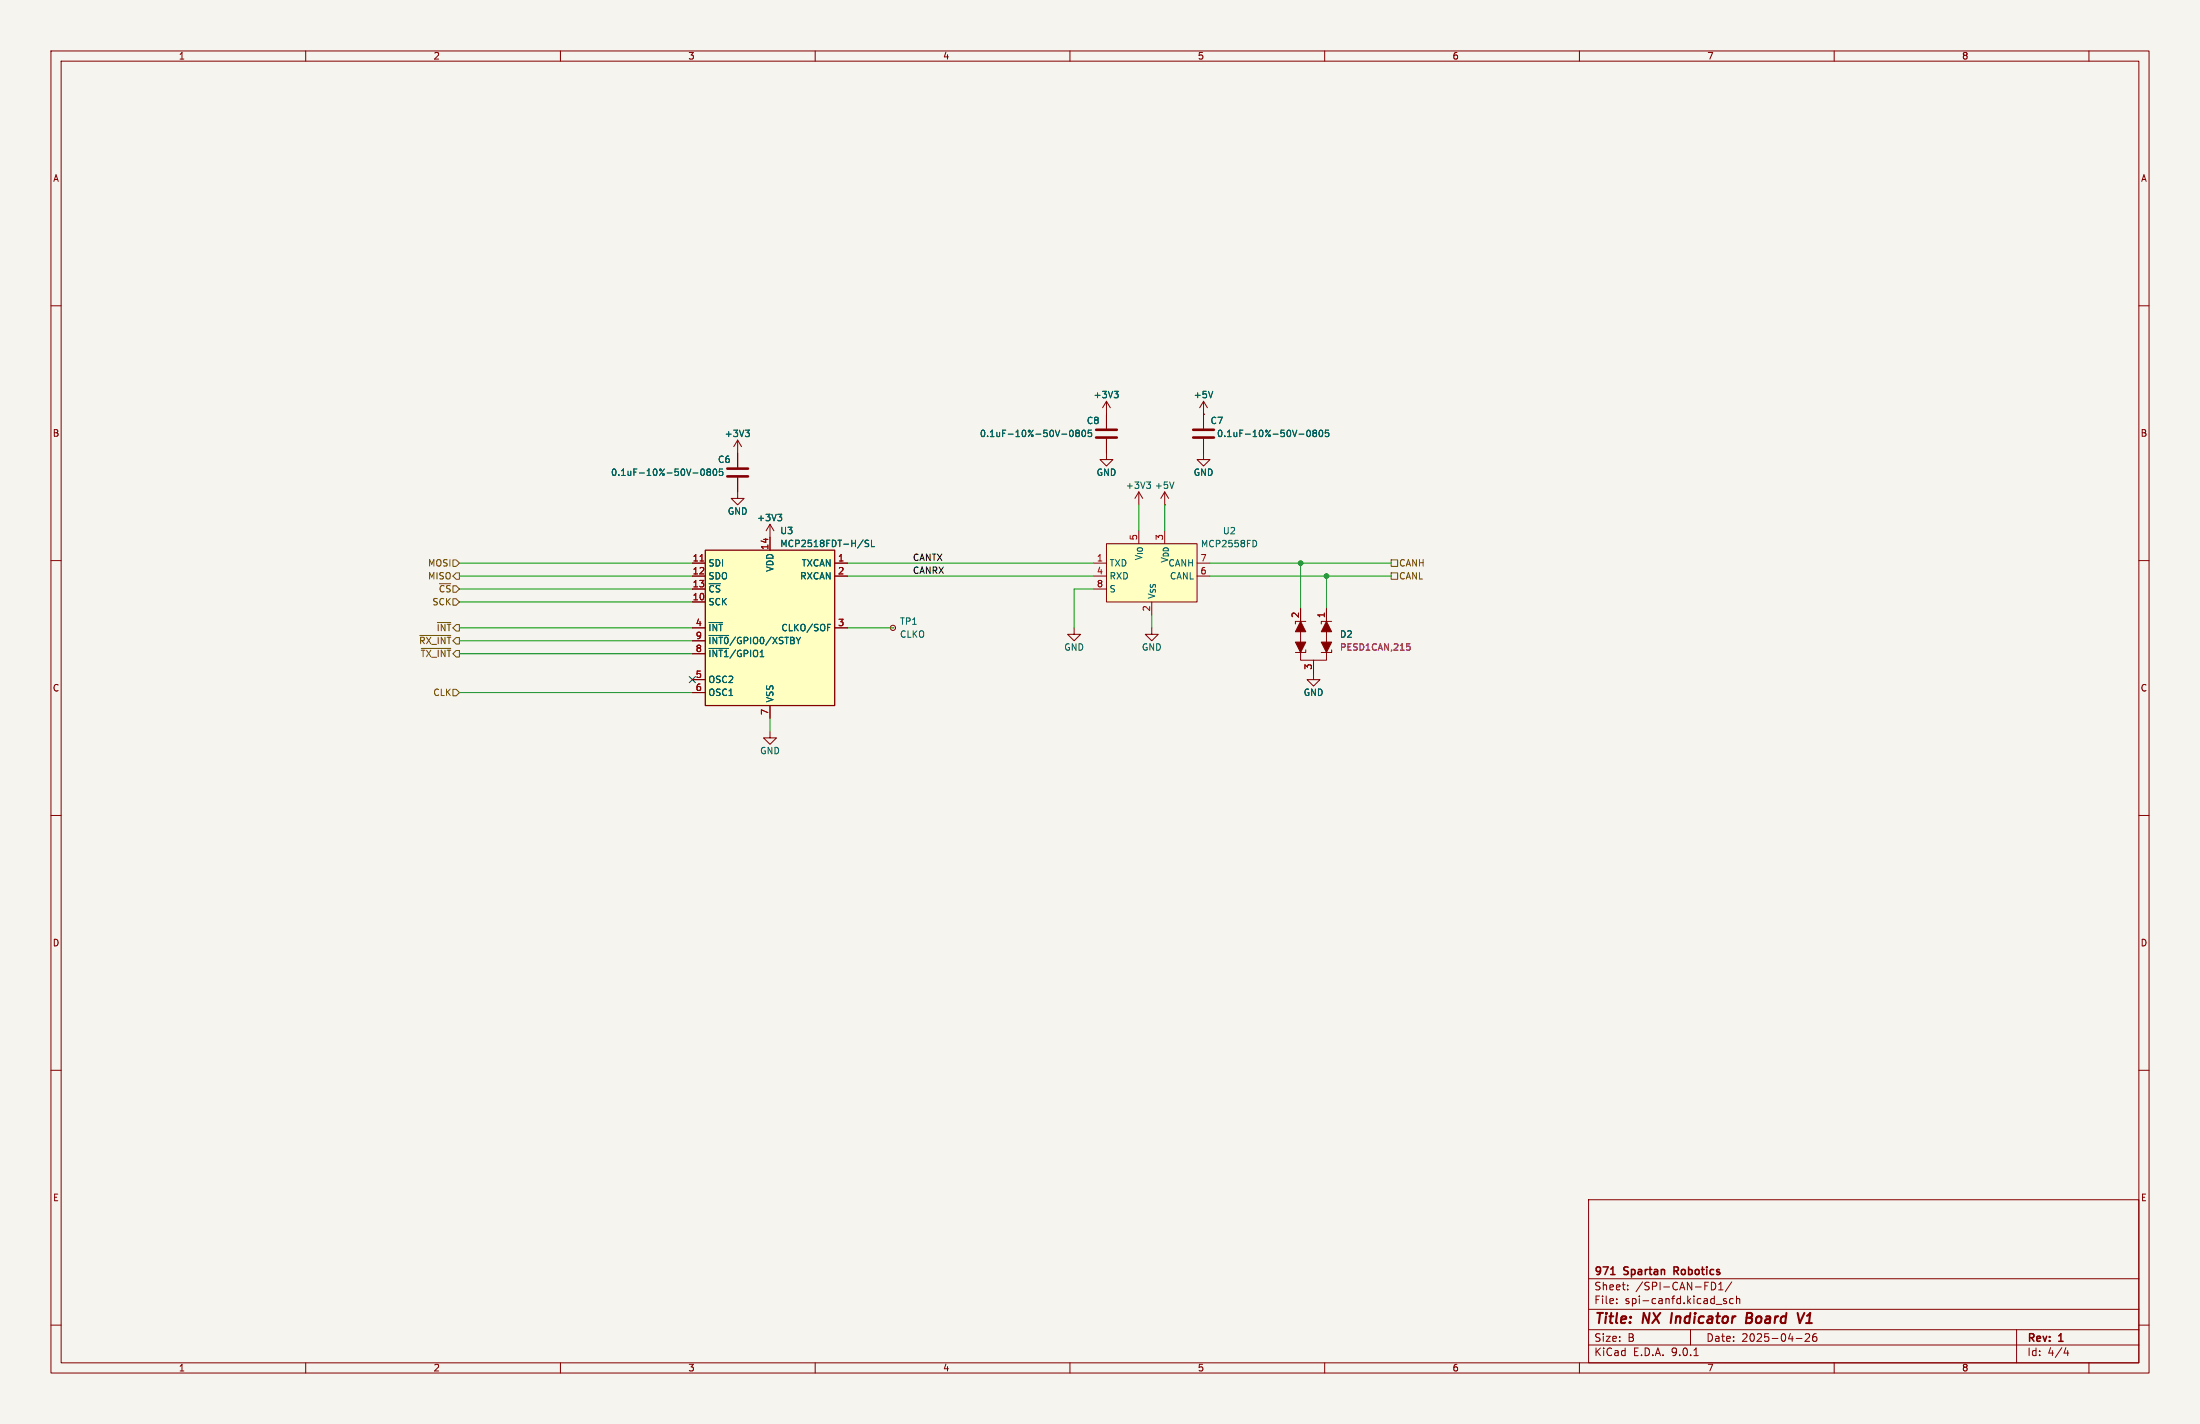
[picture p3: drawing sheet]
<svg xmlns="http://www.w3.org/2000/svg" width="432mm" height="279mm" viewBox="0 0 432 279" stroke-linecap="round" stroke-linejoin="round" font-family="sans-serif">
<path d="M0 0h431.8v279.4h-431.8z" fill="#f5f4ef" stroke="#f5f4ef" stroke-width=".2"/>
<g fill="none" stroke="#840000" stroke-width=".2">
<path d="M10 10h411.8v259.4h-411.8zM12 12h407.8v255.4h-407.8zM60 10v2M110 10v2M160 10v2M210 10v2M260 10v2M310 10v2M360 10v2M410 10v2M10 60h2M217.2 78.7l-.8 1.3"/>
<path d="M217.2 78.7l.7 1.3M217.2 78.7v2.6M419.8 60h2M10 110h2M419.8 110h2M10 160h2M151.1 143.5v1.3h1.3l-1.3 1.3-1.2-1.3h1.2M419.8 160h2M10 210h2M419.8 210h2M311.8 235.4h108v32h-108zM10 260h2"/>
<path d="M311.8 256.9h108M311.8 250.9h108M317.3 255.6v.2M317.3 254.9v.1M319.5 252.9v.2M319.5 252.2v.1M335.9 251.6a.76 .76 0 0 1 .9 .7 .76 .76 0 0 1-.9 .8M336.8 255.9h1.2M337.3 253.1h.9M337.3 252l.5-.4v1.5M338.8 254.9l-.3-.1-.2 .2v.2l.5 .2v.3h-.5M339.9 251.5l-1.3 1.9"/>
<path d="M340.2 254.9l-.4-.1-.3 .3 .1 .6h.6M340.8 254.9l.2-.1 .4 .1 .1 .9M340.8 254.3v1.5M419.8 260h2M60 267.4v2M110 267.4v2M160 267.4v2M210 267.4v2M260 267.4v2M310 267.4v2M311.8 263.9h108M311.8 260.9h108"/>
<path d="M331.8 260.9v3M332.5 266h.8M352.5 262.6h1.2M354.3 261.8l.6-.1 .2 .1 .1 .3-.9 1.1h.9M356.5 261.7a.59 .59 0 0 0-.7 .6v.6l.1 .2 .4 .1 .2-.2 .1-.5-.1-.2h-.5l-.2 .2M360 267.4v2M395.8 260.9v6.5M405.5 264.4l-.4 1.1h.9M405.8 265v1M410 267.4v2"/>
</g>
<path d="M328.2 257.6l-.3 2M342.8 258.6h.7M343.5 258.6l.2 .1M343.6 257.6h-.7l-.2 2 .9-.1M343.7 258.5l-.2 .1M354.2 257.6l-1 2M354.5 259.6h1.1M354.9 258.1l-.2 .1" fill="none" stroke="#840000" stroke-width=".4"/>
<path d="M316.1 250.1h.9M328.6 249.4h.5M329.1 248.6h-.5v1.5" fill="none" stroke="#840000" stroke-width=".3"/>
<path d="M218.7 76.8h.8l-.5 .5M219.2 77.3l.3 .2v.3l-.3 .2" fill="none" stroke="#006464" stroke-width=".2"/>
<path d="M138.4 108h25.4v30.4h-25.4z" fill="#ffffc2"/>
<path d="M138.4 108h25.4v30.4h-25.4z" fill="none" stroke="#840000" stroke-width=".25"/>
<g fill="none" stroke="#840000" stroke-width=".2">
<path d="M236.2 78.7l-.7 1.3M236.2 78.7l.8 1.3M236.2 78.7v5.4M217.2 86.1v4.1h1.2l-1.2 1.2-1.3-1.2h1.3M217.2 81.3v2.8M223.5 96.5l-.7 1.3M223.5 96.5l.8 1.3M223.5 96.5v2.6M228.6 99.1h.1M228.6 96.5l-.8 1.3M228.6 96.5l.8 1.3M228.6 96.5v2.6"/>
<path d="M236.2 86.1v4.1h1.3l-1.3 1.2-1.3-1.2h1.3M236.2 81.3h.1M135.9 110.5h2.5M135.9 113h2.5M135.9 115.6h2.5M135.9 118.1h2.5M151.1 102.9v5.1M151.1 102.9l-.7 1.2M151.1 102.9l.8 1.2M163.8 110.5h2.6M163.8 113h2.6M255.3 119.4v8.6"/>
<path d="M260.3 119.4v8.6M135.9 123.2h2.5M135.9 125.7h2.5M135.9 128.3h2.5M135.9 133.4h2.5M135.9 135.9h2.5M151.1 138.4v2.6M163.8 123.2h2.6M175.3 123.2h.1M210.8 123.2v1.3h1.3l-1.3 1.2-1.3-1.2h1.3M226.1 123.2v1.3h1.2l-1.2 1.2-1.3-1.2h1.3M255.3 127.6v1.9h5v-1.9"/>
<path d="M256.3 121.9h-2v.5M256.3 127.5v.5h-2M257.8 129.5v3.9h1.3l-1.3 1.2-1.3-1.2h1.3M261.4 121.9h-2.1v.5M261.4 127.5v.5h-2.1"/>
<circle cx="175.3" cy="123.2" r=".51"/>
</g>
<path d="M137.4 110.1h.7" fill="none" stroke="#a90000" stroke-width=".2"/>
<g fill="none" stroke="#006464" stroke-width=".2">
<path d="M238 76.8l-.4 1.2M210 84.5l.2-.1a.68 .68 0 0 1 .5 .6 .68 .68 0 0 1-.5 .7l-.3-.5zM211.4 84.9l-.3-.2 .3-.3h.2l.3 .2-.3 .3M211.4 84.9l-.3 .3 .1 .3 .2 .2 .3-.1 .2-.2v-.2l-.3-.3M211.4 84.9h.2M212.5 84.5l.1-.1a.68 .68 0 0 1 .5 .6 .68 .68 0 0 1-.5 .7l-.3-.5zM214.2 84.4h-.6v.6l.1-.1h.5l.1 .2-.1 .4-.2 .2-.4-.2M225 94.6h.8l-.4 .4M225.6 95l.2 .3v.3l-.2 .2M230.4 94.6l-.4 1.2M256.6 84.5l.2-.1a.68 .68 0 0 1 .4 .6 .68 .68 0 0 1-.4 .7l-.3-.5zM257.9 84.9l-.2-.2 .2-.3h.3l.2 .2-.2 .3"/>
<path d="M257.9 84.9l-.2 .3v.3l.2 .2 .4-.1 .1-.2v-.2l-.2-.3M257.9 84.9h.3M259 84.5l.2-.1a.68 .68 0 0 1 .4 .6 .68 .68 0 0 1-.4 .7l-.3-.5zM260.8 84.4h-.6l-.1 .6 .2-.1h.4l.1 .2v.4l-.2 .2-.5-.2M152.6 100.9h.8l-.4 .5M153.2 101.4l.2 .2v.3l-.2 .3M170.5 106.1l-.5-.1-.2 .1v.4l.6 .2 .1 .3-.2 .3-.5-.1M171 106v1.3h.7M139.2 122.1h2.6M139.2 124.7h3.8M139.2 127.2h3.8M162.4 123.1h.5"/>
<path d="M162.4 122.5h.6"/>
</g>
<path d="M215.1 84.3h4.1M215.1 85.9h4.1M234.2 84.3h4.1M234.2 85.9h4.1" fill="none" stroke="#840000" stroke-width=".51"/>
<g fill="#840000" stroke="#840000" stroke-width=".2">
<path d="M260.3 121.9l1.1 2.1h-2.1z"/>
<path d="M255.3 121.9l1 2.1h-2z"/>
<path d="M259.3 126h2.1l-1.1 2z"/>
<path d="M254.3 126h2l-1 2z"/>
</g>
<path d="M276.1 126.3h.6M276.2 126.8h.3l.3 .2-.1 .5-.5 .1" fill="none" stroke="#840084" stroke-width=".2"/>
<path d="M217.2 106.7h17.7v11.4h-17.7z" fill="#ffffc2"/>
<g fill="none" stroke="#840000" stroke-width=".2">
<path d="M144.8 93.7v4.1h1.2l-1.2 1.3-1.3-1.3h1.3M144.8 86.4v5.3M144.8 86.4l-.8 1.2M144.8 86.4l.7 1.2M217.2 81.3v2.8M217.2 86.1v2.8M236.2 81.3h.1M236.2 81.3v2.8M236.2 86.1v2.8M135.9 110.5h2.5M135.9 113h2.5M135.9 115.6h2.5"/>
<path d="M135.9 118.1h2.5M151.1 105.4v2.6M163.8 110.5h2.6M163.8 113h2.6M214.6 110.5h2.6M214.6 113h2.6M214.6 115.6h2.6M217.2 106.7h17.7v11.4h-17.7zM223.5 104.1v2.6M226.1 118.1v2.6M234.9 110.5h2.6M234.9 113h2.6"/>
<path d="M255.3 119.4v2.5M260.3 119.4v2.5M135.9 123.2h2.5M135.9 125.7h2.5M135.9 128.3h2.5M135.9 133.4h2.5M135.9 135.9h2.5M151.1 138.4v2.6M163.8 123.2h2.6M257.8 129.5v2.6"/>
</g>
<g fill="none" stroke="#006464" stroke-width=".2">
<path d="M218.7 76.8h.8l-.5 .5M219.2 77.3l.3 .2v.3l-.3 .2M238 76.8l-.4 1.2M137.7 92.1l.1-.1a.68 .68 0 0 1 .5 .7 .68 .68 0 0 1-.5 .6 .84 .84 0 0 1-.1-1.2zM139 92.6l-.3-.3 .3-.3h.2l.3 .3-.3 .3M139 92.6l-.3 .2 .1 .4 .2 .1 .3-.1 .2-.2v-.2l-.3-.2M139 92.6h.2M140.1 92.1l.2-.1a.68 .68 0 0 1 .4 .7 .68 .68 0 0 1-.4 .6l-.3-.5zM141.8 92h-.6v.6l.1-.1 .5 .1 .1 .1-.1 .5-.2 .1-.4-.1M146.3 84.4h.8l-.4 .5M146.8 84.9l.3 .2v.3l-.3 .3M210 84.5l.2-.1a.68 .68 0 0 1 .5 .6 .68 .68 0 0 1-.5 .7l-.3-.5z"/>
<path d="M211.4 84.9l-.3-.2 .3-.3h.2l.3 .2-.3 .3M211.4 84.9l-.3 .3 .1 .3 .2 .2 .3-.1 .2-.2v-.2l-.3-.3M211.4 84.9h.2M212.5 84.5l.1-.1a.68 .68 0 0 1 .5 .6 .68 .68 0 0 1-.5 .7l-.3-.5zM214.2 84.4h-.6v.6l.1-.1h.5l.1 .2-.1 .4-.2 .2-.4-.2M256.6 84.5l.2-.1a.68 .68 0 0 1 .4 .6 .68 .68 0 0 1-.4 .7l-.3-.5zM257.9 84.9l-.2-.2 .2-.3h.3l.2 .2-.2 .3M257.9 84.9l-.2 .3v.3l.2 .2 .4-.1 .1-.2v-.2l-.2-.3M257.9 84.9h.3M259 84.5l.2-.1a.68 .68 0 0 1 .4 .6 .68 .68 0 0 1-.4 .7l-.3-.5zM260.8 84.4h-.6l-.1 .6 .2-.1h.4l.1 .2v.4l-.2 .2-.5-.2M152.6 100.9h.8l-.4 .5"/>
<path d="M153.2 101.4l.2 .2v.3l-.2 .3M170.5 106.1l-.5-.1-.2 .1v.4l.6 .2 .1 .3-.2 .3-.5-.1M171 106v1.3h.7M246.2 106a.68 .68 0 0 1 .5 .7 .68 .68 0 0 1-.5 .6M139.2 122.1h2.6M139.2 124.7h3.8M139.2 127.2h3.8M162.4 123.1h.5M162.4 122.5h.6"/>
</g>
<path d="M142.7 91.9h4.1M142.7 93.5h4.1" fill="none" stroke="#840000" stroke-width=".51"/>
<path d="M88.9 117.5h.6l.7 .6-.7 .6h-.6zM88.9 109.9h.6l.7 .6-.7 .6h-.6zM89.5 112.4h.7v1.3h-.7l-.6-.7zM273 112.4h1.3v1.3h-1.3zM273 109.9h1.3v1.2h-1.3zM82.4 124.7h6.1M82.7 127.2h5.8M85.8 122.1h2.7M88.9 135.3h.6l.7 .6-.7 .6h-.6z" fill="none" stroke="#725600" stroke-width=".2"/>
<g fill="none" stroke="#009600" stroke-width=".2">
<path d="M223.5 99.1v5M228.6 99.1v5M90.2 110.5h45.7M90.2 113h45.7M90.2 118.1h45.7M90.2 115.6h45.7M166.4 110.5h48.2M166.4 113h48.2M214.6 115.6h-3.8v7.6M237.5 110.5h35.5M237.5 113h35.5M255.3 110.5v8.9"/>
<path d="M260.3 113v6.4M90.2 123.2h45.7M90.2 125.7h45.7M90.2 128.3h45.7M90.2 135.9h45.7M166.4 123.2h8.9M226.1 120.7v2.5M151.1 141v2.5"/>
</g>
<path d="M135.3 132.7l1.2 1.3M136.5 132.7l-1.2 1.3" fill="none" stroke="#000084" stroke-width=".2"/>
<path d="M137.4 110.1h.7" fill="none" stroke="#a90000" stroke-width=".2"/>
<path d="M276.1 126.3h.6M276.2 126.8h.3l.3 .2-.1 .5-.5 .1" fill="none" stroke="#840084" stroke-width=".2"/>
<g fill="#009600" stroke="#009600" stroke-width=".2">
<circle cx="255.3" cy="110.5" r=".46"/>
<circle cx="260.3" cy="113" r=".46"/>
</g>
<g font-size="2.8" fill="#840000">
<text x="312.8" y="260.3">Title:</text>
<text x="322.5" y="260.3">NX</text>
<text x="328.8" y="260.3">Indicator</text>
<text x="344.3" y="260.3">Board</text>
<text x="355.3" y="260.3">V1</text>
</g>
<g font-size="2.1" fill="#840000">
<text x="312.8" y="250.6">971</text>
<text x="318.8" y="250.6">Spartan</text>
<text x="329.2" y="250.6">Robotics</text>
<text x="312.8" y="256.1">File:</text>
<text x="312.8" y="253.4">Sheet:</text>
<text x="318.9" y="256.1">spi-canfd.kicad_sch</text>
<text x="321" y="253.4">/SPI-CAN-FD1/</text>
<text x="312.8" y="263.5">Size:</text>
<text x="319.5" y="263.5">B</text>
<text x="334.8" y="263.5">Date:</text>
<text x="341.8" y="263.5">2025-04-26</text>
<text x="397.8" y="263.7">Rev:</text>
<text x="404.2" y="263.7">1</text>
<text x="312.8" y="266.3">KiCad</text>
<text x="320.5" y="266.3">E.D.A.</text>
<text x="328.1" y="266.3">9.0.1</text>
<text x="397.8" y="266.3">Id:</text>
<text x="401.9" y="266.3">4/4</text>
</g>
<g font-size="1.8" fill="#840000">
<text x="35" y="11.9">1</text>
<text x="85" y="11.9">2</text>
<text x="135" y="11.9">3</text>
<text x="185" y="11.9">4</text>
<text x="235" y="11.9">5</text>
<text x="285" y="11.9">6</text>
<text x="335" y="11.9">7</text>
<text x="385" y="11.9">8</text>
<text x="10.3" y="35.9">A</text>
<text x="420.1" y="35.9">A</text>
<text x="10.3" y="85.9">B</text>
<text x="420.1" y="85.9">B</text>
<text x="10.3" y="135.9">C</text>
<text x="420.1" y="135.9">C</text>
<text x="10.3" y="185.9">D</text>
<text x="420.1" y="185.9">D</text>
<text x="10.3" y="235.9">E</text>
<text x="420.1" y="235.9">E</text>
<text x="35" y="269.3">1</text>
<text x="85" y="269.3">2</text>
<text x="135" y="269.3">3</text>
<text x="185" y="269.3">4</text>
<text x="235" y="269.3">5</text>
<text x="285" y="269.3">6</text>
<text x="335" y="269.3">7</text>
<text x="385" y="269.3">8</text>
</g>
<g font-size="1.8" fill="#006464">
<text x="213.2" y="83.4">C8</text>
<text x="214.5" y="78.3">+3V3</text>
<text x="234.2" y="78.3">+5V</text>
<text x="237.5" y="83.4">C7</text>
<text x="142.1" y="86">+3V3</text>
<text x="192.2" y="86">0.1uF-10%-50V-0805</text>
<text x="238.8" y="86">0.1uF-10%-50V-0805</text>
<text x="119.8" y="93.6">0.1uF-10%-50V-0805</text>
<text x="140.8" y="91">C6</text>
<text x="215.1" y="93.6">GND</text>
<text x="234.2" y="93.6">GND</text>
<text x="142.7" y="101.2">GND</text>
<text x="220.9" y="96.1">+3V3</text>
<text x="226.6" y="96.1">+5V</text>
<text x="148.5" y="102.5">+3V3</text>
<text x="153" y="105">U3</text>
<text x="153" y="107.5">MCP2518FDT-H/SL</text>
<text x="235.6" y="107.6">MCP2558FD</text>
<text x="239.9" y="105">U2</text>
<text x="138.9" y="111.4">SDI</text>
<text x="138.9" y="113.9">SDO</text>
<text x="152" y="112.3" transform="rotate(-90 152 112.3)">VDD</text>
<text x="157" y="113.9">RXCAN</text>
<text x="157.3" y="111.4">TXCAN</text>
<text x="217.7" y="111.4">TXD</text>
<text x="217.7" y="113.9">RXD</text>
<text x="224.4" y="110.1" transform="rotate(-90 224.4 110.1)">V_{IO}</text>
<text x="229.2" y="111.4">CANH</text>
<text x="229.5" y="110.6" transform="rotate(-90 229.5 110.6)">V_{DD}</text>
<text x="229.5" y="113.9">CANL</text>
<text x="138.9" y="116.4">~{CS}</text>
<text x="138.9" y="119">SCK</text>
<text x="217.7" y="116.4">S</text>
<text x="226.9" y="117.6" transform="rotate(-90 226.9 117.6)">V_{SS}</text>
<text x="138.9" y="124.1">~{INT}</text>
<text x="153.3" y="124.1">CLKO/SOF</text>
<text x="176.5" y="122.8">TP1</text>
<text x="176.5" y="125.3">CLKO</text>
<text x="262.9" y="125.3">D2</text>
<text x="138.9" y="126.6">~{INT0}/GPIO0/XSTBY</text>
<text x="138.9" y="129.1">~{INT1}/GPIO1</text>
<text x="208.8" y="127.9">GND</text>
<text x="224" y="127.9">GND</text>
<text x="138.9" y="134.2">OSC2</text>
<text x="138.9" y="136.8">OSC1</text>
<text x="152" y="137.9" transform="rotate(-90 152 137.9)">VSS</text>
<text x="255.8" y="136.8">GND</text>
<text x="149.1" y="148.2">GND</text>
</g>
<g font-size="1.8" fill="#a90000">
<text x="150.9" y="108" transform="rotate(-90 150.9 108)">14</text>
<text x="223.3" y="106.1" transform="rotate(-90 223.3 106.1)">5</text>
<text x="228.3" y="106.1" transform="rotate(-90 228.3 106.1)">3</text>
<text x="135.8" y="110.2">11</text>
<text x="135.8" y="112.8">12</text>
<text x="164.4" y="110.2">1</text>
<text x="164.4" y="112.8">2</text>
<text x="215.2" y="110.2">1</text>
<text x="215.2" y="112.8">4</text>
<text x="235.5" y="110.2">7</text>
<text x="235.5" y="112.8">6</text>
<text x="135.8" y="115.3">13</text>
<text x="135.8" y="117.9">10</text>
<text x="215.2" y="115.3">8</text>
<text x="136.5" y="122.9">4</text>
<text x="136.5" y="125.5">9</text>
<text x="164.4" y="122.9">3</text>
<text x="225.8" y="120.1" transform="rotate(-90 225.8 120.1)">2</text>
<text x="255" y="121.4" transform="rotate(-90 255 121.4)">2</text>
<text x="260.1" y="121.4" transform="rotate(-90 260.1 121.4)">1</text>
<text x="136.5" y="128">8</text>
<text x="257.6" y="131.5" transform="rotate(-90 257.6 131.5)">3</text>
<text x="136.5" y="133.1">5</text>
<text x="136.5" y="135.6">6</text>
<text x="150.9" y="140.4" transform="rotate(-90 150.9 140.4)">7</text>
</g>
<g font-size="1.8" fill="#725600">
<text x="83.9" y="113.9">MISO</text>
<text x="83.9" y="111.4">MOSI</text>
<text x="274.5" y="113.9">CANL</text>
<text x="274.5" y="111.4">CANH</text>
<text x="84.8" y="119">SCK</text>
<text x="86" y="116.4">~{CS}</text>
<text x="85.6" y="124.1">~{INT}</text>
<text x="82.2" y="126.6">~{RX_INT}</text>
<text x="82.5" y="129.1">~{TX_INT}</text>
<text x="84.9" y="136.8">CLK</text>
</g>
<g font-size="1.8" fill="#0f0f0f">
<text x="179.1" y="112.7">CANRX</text>
<text x="179.1" y="110.1">CANTX</text>
</g>
<text font-size="1.8" fill="#840084" x="262.9" y="127.9">PESD1CAN,215</text>
</svg>
